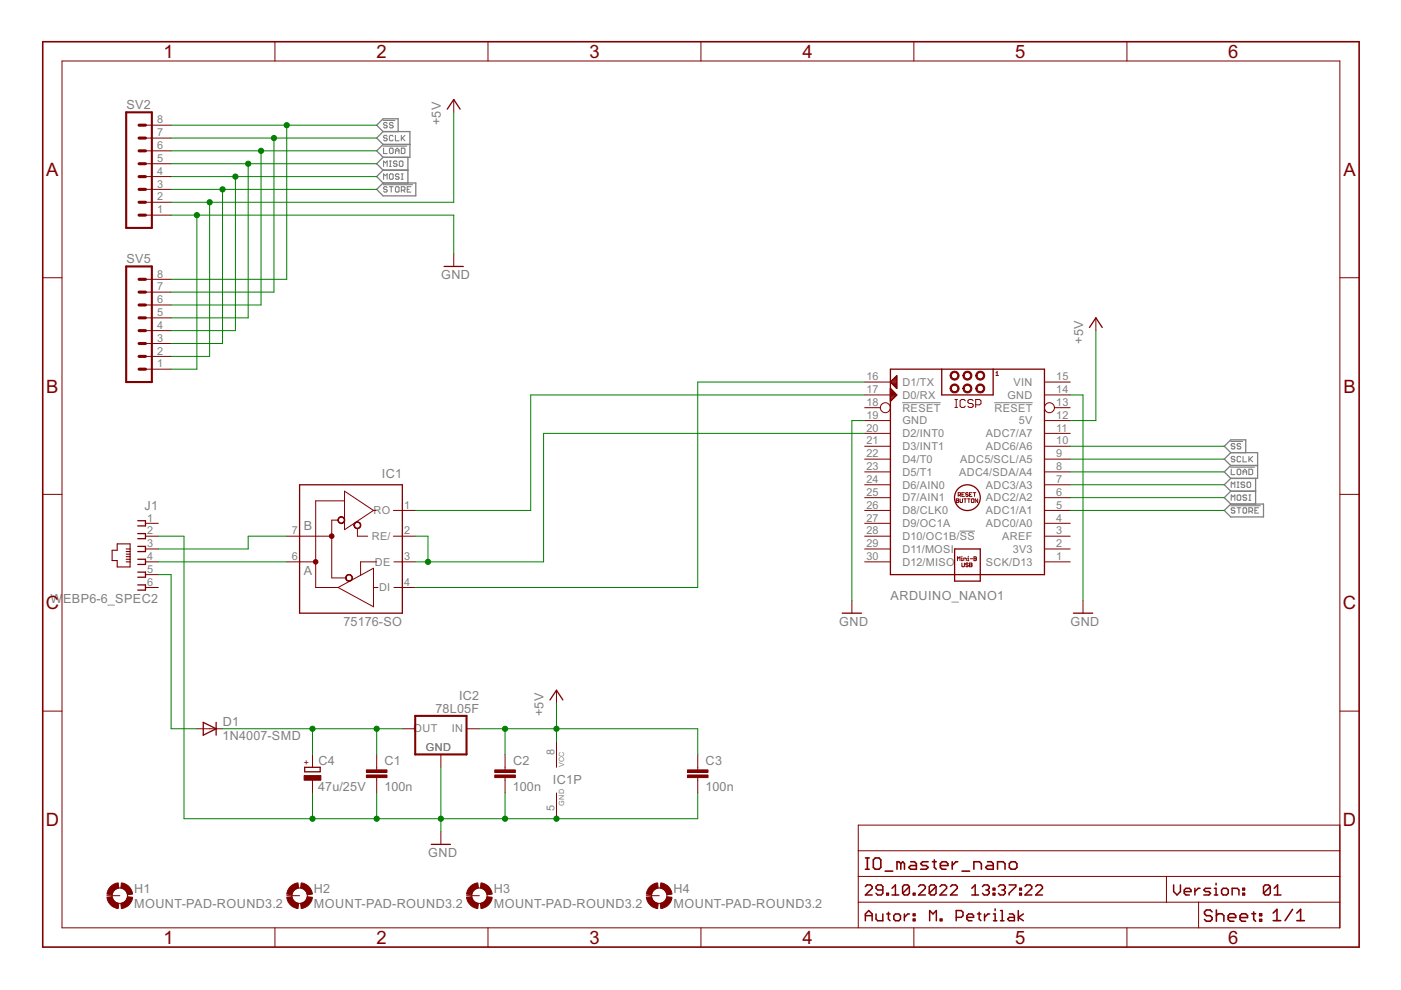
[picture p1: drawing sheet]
<svg xmlns="http://www.w3.org/2000/svg" width="297mm" height="210mm" viewBox="0 0 297 210" stroke-linecap="round" stroke-linejoin="round" font-family="sans-serif">
<path d="M191.3 85.4h8.1M210.8 85.4h8.1M203.5 112.6h3.2" fill="none" stroke="#808080" stroke-width=".21"/>
<g fill="none" stroke="#808080" stroke-width=".28">
<path d="M81.2 27.9l-1.3-1.4 1.3-1.3h3.2v2.7M81.2 27.9h5.7v5.5h-5.7M81.2 27.9l-1.3 1.4 1.3 1.3M81.2 30.6h5.7M81.2 36.1l-1.3 1.3 1.3 1.4M81.2 36.1h5.3M81.2 33.4l-1.3 1.3 1.3 1.4M81.2 30.6l-1.3 1.4 1.3 1.4M86.5 33.4v5.4M79.9 40.2l1.3-1.4h7v2.7h-7zM260.9 96l-1.3-1.4 1.3-1.3h3.2v2.7M260.9 96h5.7v5.4h-5.7"/>
<path d="M260.9 96l-1.3 1.3 1.3 1.4M260.9 98.7h5.7M260.9 98.7l-1.3 1.4 1.3 1.3M259.6 108.2l1.3-1.3h7v2.7h-7zM260.9 104.1l-1.3 1.4 1.3 1.4M260.9 104.1h5.3M260.9 101.4l-1.3 1.4 1.3 1.3M266.2 101.4v5.5"/>
</g>
<g fill="none" stroke="#808080" stroke-width=".23">
<path d="M81.2 39.2h6.3M81.2 25.5h2.5M81.2 31h5M81.3 31.4v1.2h.8M81.3 35.3v-1.2l.4 .4 .4-.4v1.2M81.3 38v-1.1l.4 .4 .4-.4v1.1M82.1 39.8l-.2-.2h-.4l-.2 .2 .2 .4h.4l.2 .1-.2 .4h-.4l-.2-.2M82.1 26.2l-.2-.2h-.4l-.2 .2 .2 .3h.4l.2 .2-.2 .4h-.4l-.2-.2M82.1 28.9l-.2-.2h-.4l-.2 .2 .2 .4h.4l.2 .2-.2 .3h-.4l-.2-.1M82.6 39.6h.8M82.6 35.3h.4M82.6 34.1h.4"/>
<path d="M82.8 31.4h.3l.3 .2v.8l-.3 .2h-.3l-.2-.2v-.8zM82.8 36.9h.3l.3 .2v.7l-.3 .2h-.3l-.2-.2v-.7zM82.8 34.1v1.2M83 39.6v1.1M83.4 26.2l-.3-.2h-.3l-.2 .4 .2 .1h.3l.3 .4-.3 .2h-.3l-.2-.2M83.4 28.9l-.3-.2h-.3l-.2 .2v.8l.2 .1h.3l.3-.1M83.8 28.7v1.1h.8M83.8 32.6v-.8l.4-.4 .4 .4v.8M83.8 32h.8M84 39.6h.4l.2 .2v.7l-.2 .2h-.4l-.2-.2v-.7zM84.2 34.3l-.2-.2h-.4l-.2 .2 .2 .4h.4l.2 .2-.2 .4h-.4l-.2-.2M84.6 37.1l-.2-.2h-.4l-.2 .4 .2 .1h.4l.2 .4-.2 .2h-.4l-.2-.2"/>
<path d="M84.7 34.3l.2-.2h.3l.2 .2v.8l-.2 .2h-.3l-.2-.2zM85.1 28.7v1.1M85.1 31.4h.6l.2 .2v.8l-.2 .2h-.6zM85.1 36.9h.4M85.1 38h.4M85.3 29.3l.6 .5M85.3 36.9v1.1M85.9 28.7l-.8 .8M87.1 39.6h-.8v1.1h.8M85.1 40.3h.6l.2-.1v-.4l-.2-.2h-.6v1.1M85.5 40.3l.4 .4M86.3 40.2h.4"/>
<path d="M260.9 93.6h2.5M260.9 99.1h5.1M261 99.5v1.1h.8M261.8 94.2l-.2-.2h-.4l-.2 .2 .2 .4h.4l.2 .2-.2 .4h-.4l-.2-.2M261.8 97l-.2-.2h-.4l-.2 .2 .2 .3h.4l.2 .2-.2 .4h-.4l-.2-.2M262.5 99.5h.4l.2 .2v.7l-.2 .2h-.4l-.2-.2v-.7zM263.1 94.2l-.2-.2h-.4l-.2 .2 .2 .4h.4l.2 .2-.2 .4h-.4l-.2-.2M263.1 97l-.2-.2h-.4l-.2 .2v.7l.2 .2h.4l.2-.2M263.5 96.8v1.1h.8M264.8 96.8v1.1M264.8 99.5h.6l.2 .2v.7l-.2 .2h-.6zM265 97.3l.6 .6"/>
<path d="M265.6 96.8l-.8 .7M260.9 107.2h6.3M261 103.4v-1.2l.4 .4 .4-.4v1.2M261 106.1v-1.2l.4 .4 .4-.4v1.2M261.8 107.8l-.2-.1h-.4l-.2 .1 .2 .4h.4l.2 .2-.2 .4h-.4l-.2-.2M262.3 107.7h.8M262.3 105.1l.2-.2h.4l.2 .2v.8l-.2 .2h-.4l-.2-.2zM262.3 103.4h.4M262.3 102.2h.4M262.5 102.2v1.2M262.7 107.7v1.1M263.5 100.6v-.7l.4-.4 .4 .4v.7"/>
<path d="M263.5 100.1h.8M263.7 107.7h.4l.2 .1v.8l-.2 .2h-.4l-.2-.2v-.8zM263.9 102.4l-.2-.2h-.4l-.2 .2 .2 .4h.4l.2 .2-.2 .4h-.4l-.2-.2M264.3 105.1l-.2-.2h-.4l-.2 .4 .2 .2h.4l.2 .4-.2 .2h-.4l-.2-.2M264.4 102.4l.2-.2h.4l.2 .2v.8l-.2 .2h-.4l-.2-.2zM264.8 108.4h.6l.2-.2v-.4l-.2-.1h-.6v1.1M264.8 104.9h.4M264.8 106.1h.4M265 104.9v1.2M265.2 108.4l.4 .4M266.1 108.2h.3M266.8 107.7h-.7v1.1h.7"/>
</g>
<g fill="none" stroke="#800000" stroke-width=".21">
<path d="M13.1 12.9h271v183.8h-271zM58.3 8.8v4.1M103.5 8.8v4.1M148.6 8.8v4.1M193.8 8.8v4.1M238.9 8.8v4.1M30.8 37.4h5.5M30.8 34.7h5.5M30.8 32h5.5M30.8 29.3h5.5M30.8 26.5h5.5M96.2 21.1v2.7"/>
<path d="M9.1 58.9h4M30.8 45.6h5.5M30.8 42.9h5.5M30.8 40.2h5.5M30.8 59.2h5.5M96.2 53.8v2.7M284.1 58.9h4.1M30.8 78.3h5.5M30.8 75.6h5.5M30.8 72.8h5.5M30.8 70.1h5.5M30.8 67.4h5.5"/>
<path d="M30.8 64.7h5.5M30.8 61.9h5.5M211.2 79.1l.2-.3v.8M211.2 79.6h.5M232.3 67.4v2.7M183.3 81h5.5M183.3 83.7h5.5M183.3 86.4h3.3M183.3 89.2h5.5M183.3 91.9h5.5M183.3 94.6h5.5M183.3 97.3h5.5"/>
<path d="M202.5 86.4h.5M202.5 84.7h.5M202.7 84.7v1.7M204.7 85l-.3-.3h-.6l-.2 .3v1.1l.2 .3h.6l.3-.3M206.3 85l-.2-.3h-.6l-.3 .3v.3l.3 .3h.6l.2 .2v.3l-.2 .3h-.6l-.3-.3M206.9 85.8h.8l.3-.2v-.6l-.3-.3h-.8v1.7M221.4 81h5.5M221.4 83.7h5.5M221.4 89.2h5.5M221.4 91.9h5.5M221.4 94.6h5.5M221.4 97.3h5.5"/>
<path d="M223.6 86.4h3.3M9.1 104.8h4M30.8 111h2.8M30.8 113.7h2.8M30.8 116.4h2.8M30.8 119.1h2.8M60.8 113.7h9.5M60.8 119.1h6.1M71.7 110.3h-1.4v12.2h3M73 106.2h-6.1v18.4h4.8M73 104.1l6.2 4.1-6.2 4.1zM75.8 112v1.7h2.2"/>
<path d="M79.2 108.2h.5M79.9 119.1h-3.4v2.9M83.4 108.2h4.6M83.4 113.7h4.6M83.5 119.1h4.5M183.3 100.1h5.5M183.3 102.8h5.5M183.3 105.5h5.5M183.3 108.2h5.5M183.3 111h5.5M183.3 113.7h5.5M183.3 116.4h5.5"/>
<path d="M183.3 119.1h5.5M202.8 105.8l.5 .1-.2 .3 .2 .2-.2 .2h-.3zM202.8 106.2h.3M203 118.9v-.8l.3 .2 .2-.2v.8M203.2 105l.5-.1-.2-.4h-.3v.7M203.4 105l.3 .2M203.6 105.8l.1 .8 .4-.2v-.6M203.8 118.3h.1v.6M203.8 118.9h.3M203.9 104.9h.3M203.9 117.9v.2M203.9 119.4v.6l.2 .2 .4-.2v-.6"/>
<path d="M204.3 118.9v-.6l.6 .2v.4M204.3 105.8h.6M204.5 104.5h-.6v.7h.6M204.6 105.8v.8M205.1 118.3h.2v.6M205.1 118.9h.3M205.1 105.8h.6M205.3 104.6l-.2-.1-.4 .1 .2 .3 .4 .1-.2 .2-.4-.1M205.3 119.5l-.2-.1-.4 .1 .6 .5-.2 .2-.4-.2M205.3 117.9v.2M205.4 105.8v.8M205.5 104.9h.3"/>
<path d="M205.5 119.4l.6 .1-.1 .7h-.5zM205.5 119.8h.5M205.7 118.5h.5M206 105.9l.1-.1 .4 .1-.1 .7-.4-.2zM206.1 104.5h-.6v.7h.6M206.4 104.5h.5M206.5 118.1l.5 .1-.1 .7h-.4zM206.5 118.5h.4M206.6 104.5v.7M207.3 105.8v.8l-.5-.8v.8M221.4 100.1h5.5M221.4 102.8h5.5"/>
<path d="M221.4 105.5h5.5M221.4 108.2h5.5M221.4 111h5.5M221.4 113.7h5.5M221.4 116.4h5.5M221.4 119.1h5.5M284.1 104.8h4.1M30.8 124.6h2.8M30.8 121.8h2.8M71.7 124.6l7.5-4.1v8.2zM79.2 124.6h.9M83.5 124.6h4.5"/>
<path d="M180.6 127.3v2.7M229.6 127.3v2.7M9.1 150.8h4M41.7 154.5h5.5M66.3 160v2.7M79.9 160v3.2M85.3 154.5h2.7M93.5 160v2.7M98.9 154.5h2.7M107.1 160v3.2M118 146.3v2.8M118 157.2v5.5"/>
<path d="M147.9 160v3.2M284.1 150.8h4.1M66.3 165.4v2.7M79.9 164.9v3.2M93.5 176.3v2.7M107.1 164.9v3.2M118 168.1v5.5M147.9 164.9v3.2M284.1 174.9h-102.1v21.8M22.7 189.9h2.7M58.3 196.7v4.1M60.8 189.9h2.7"/>
<path d="M98.9 189.9h2.7M103.5 196.7v4.1M137 189.9h2.8M148.6 196.7v4.1M182 191.3h102.1M182 185.8h102.1M182 180.4h102.1M193.8 196.7v4.1M238.9 196.7v4.1M247.3 185.8v5.5M254.1 191.3v5.4"/>
<circle cx="187.7" cy="86.4" r="1.06"/>
<circle cx="222.5" cy="86.4" r="1.06"/>
<circle cx="25.4" cy="189.9" r="1.63"/>
<circle cx="63.5" cy="189.9" r="1.63"/>
<circle cx="101.6" cy="189.9" r="1.63"/>
<circle cx="139.8" cy="189.9" r="1.63"/>
</g>
<g fill="none" stroke="#800000" stroke-width=".34">
<path d="M9.1 8.8h279.1v192h-279.1zM183.5 184.3h.8M183.5 181.9h.8M183.9 181.9v2.4M185.2 182.3l.4-.4h.8l.4 .4v1.6l-.4 .4h-.8l-.4-.4zM187.7 184.7h1.6M191 183.1l-.4-.4h-.4v1.6M191 183.1v1.2M191 183.1l.4-.4 .4 .4v1.2M193.1 182.7h.8l.4 .4v1.2h-1.2l-.4-.4 .4-.4h1.2M196.8 182.7h-1.2l-.4 .4 .4 .4h.8l.4 .4-.4 .4h-1.2M197.7 182.7h.8"/>
<path d="M198.1 182.3v1.6l.4 .4M199.4 183.5h1.6v-.4l-.4-.4h-.8l-.4 .4v.8l.4 .4h.8M201.9 182.7v1.6M203.1 182.7h-.4l-.8 .8M204 184.7h1.6M206.5 184.3v-1.6h1.2l.4 .4v1.2M209.4 182.7h.8l.4 .4v1.2h-1.2l-.4-.4 .4-.4h1.2M211.5 184.3v-1.6h1.2l.4 .4v1.2M214 183.1l.4-.4h.8l.4 .4v.8l-.4 .4h-.8l-.4-.4zM257 193.3l-.4-.4h-.8l-.4 .4v.4l.4 .4h.8l.4 .4v.4l-.4 .4h-.8l-.4-.4M257.9 192.9v2.4M257.9 194.1l.4-.4h.8l.4 .4v1.2"/>
<path d="M260.4 194.5h1.6v-.4l-.4-.4h-.8l-.4 .4v.8l.4 .4h.8M262.9 194.5h1.6v-.4l-.4-.4h-.8l-.4 .4v.8l.4 .4h.8M265.4 193.7h.8M265.8 193.3v1.6l.4 .4M267.1 193.7h.4v.4h-.4zM267.1 194.9h.4v.4h-.4zM269.9 193.6l.8-.8v2.4M269.9 195.2h1.6M274 192.8l-1.5 2.4M275 195.2h1.6M275 193.6l.8-.8v2.4"/>
</g>
<g fill="none" stroke="#800000" stroke-width=".32">
<path d="M183.5 188l.3-.4h.8l.3 .4v.3l-1.4 1.5h1.4M183.5 195.2v-1.4l.7-.7 .7 .7v1.4M183.5 194.1h1.4M185.7 193.8v1.1l.4 .3h1.1v-1.4M187.2 188.7h-1.1l-.4-.4v-.3l.4-.4h.7l.4 .4v1.4l-.4 .4h-.7l-.4-.4M188 189.4h.4v.4h-.4zM188 193.8h.7M188.4 193.4v1.5l.3 .3M189.1 189.8h1.5M189.1 188.3l.7-.7v2.2M189.5 194.1l.4-.3h.7l.3 .3v.8l-.3 .3h-.7l-.4-.3zM191.7 193.8v1.4"/>
<path d="M192.8 188v1.4l-.4 .4h-.7l-.3-.4M192.8 188l-.4-.4h-.7l-.3 .4v1.4M192.8 188l-1.4 1.4M192.8 193.8h-.3l-.8 .7M193.6 189.4h.4v.4h-.4zM193.6 193.8h.4v.3h-.4zM193.6 194.9h.4v.3h-.4zM194.8 188l.3-.4h.7l.4 .4v.3l-1.4 1.5h1.4M197.1 195.2v-2.1l.7 .7 .7-.7v2.1M198.5 188v1.4l-.4 .4h-.7l-.4-.4M198.5 188l-.4-.4h-.7l-.4 .4v1.4M198.5 188l-1.5 1.4"/>
<path d="M199.3 188l.3-.4h.7l.4 .4v.3l-1.4 1.5h1.4M199.3 194.9h.4v.3h-.4zM201.5 188l.4-.4h.7l.4 .4v.3l-1.5 1.5h1.5M202.7 194.5h1.1l.4-.4v-.7l-.4-.3h-1.1v2.1M205 194.5h1.4v-.4l-.3-.3h-.7l-.4 .3v.8l.4 .3h.7M206 189.8h1.5M206 188.3l.8-.7v2.2M207.2 193.8h.8M207.6 193.4v1.5l.4 .3M208.3 188l.4-.4h.7l.3 .4v.3l-.3 .4M208.7 193.8v1.4M209 188.7h.4"/>
<path d="M209.4 188.7l.3 .3v.4l-.3 .4h-.7l-.4-.4M209.8 193.8h-.3l-.8 .7M210.6 189.4h.3v.4h-.3zM210.6 188.3h.3v.4h-.3zM210.6 195.2h.7M210.6 193.8h.4v1.4M211 192.7v.4M211.7 188l.3-.4h.8l.3 .4v.3l-.3 .4M212.1 195.2h.8M212.1 193.1h.4v2.1M212.4 188.7h.4M212.8 188.7l.3 .3v.4l-.3 .4h-.8l-.3-.4"/>
<path d="M214 187.6h1.4v.4l-1.4 1.4v.4M214 193.8h.7l.4 .3v1.1h-1.1l-.4-.3 .4-.4h1.1M215.9 193.1v2.1M216.2 189.4h.4v.4h-.4zM216.2 188.3h.4v.4h-.4zM217 193.8l-1.1 .7 1.1 .7M217.3 188l.4-.4h.7l.4 .4v.3l-1.5 1.5h1.5M219.6 188l.3-.4h.8l.3 .4v.3l-1.4 1.5h1.4M248.8 187.6v1.4l.8 .8 .7-.8v-1.4M251.1 189h1.4v-.3l-.3-.4h-.8l-.3 .4v.7l.3 .4h.8M253.3 188.3v1.5M254.4 188.3h-.3l-.8 .7"/>
<path d="M256.7 188.3h-1.1l-.4 .4 .4 .3h.7l.4 .4-.4 .4h-1.1M257.5 189.8h.7M257.5 188.3h.3v1.5M257.8 187.3v.3M259.3 188.3h.8l.3 .4v.7l-.3 .4h-.8l-.3-.4v-.7zM261.2 189.8v-1.5h1.1l.4 .4v1.1M263.5 189.4h.4v.4h-.4zM263.5 188.3h.4v.4h-.4zM269.3 188v1.4l-.3 .4h-.8l-.3-.4M269.3 188l-.3-.4h-.8l-.3 .4v1.4M269.3 188l-1.4 1.4M270.2 189.8h1.4"/>
<path d="M270.2 188.3l.7-.7v2.2"/>
</g>
<g fill="none" stroke="#800000" stroke-width=".28">
<path d="M94.8 23.1l1.4-2 1.4 2M94.1 56.5h4.1M188.8 78.3h32.6v43.5h-32.6zM190 79.8h.1M190.1 79.7v2.7l-1.3-1.4zM199.7 78.3v5.4h10.9v-5.4M231 69.4l1.3-2 1.4 2M188.8 81h1.3M188.8 82.4l1.3 1.3-1.3 1.4M188.8 84.9h.2M188.8 84.6h.4M188.8 84.4h.7"/>
<path d="M188.8 84.1h.9M188.8 83.9h1.1M188.8 83.7h1.3M188.8 83.4h1M188.8 83.2h.8M188.8 83h.6M188.8 82.7h.3M188.8 82.5h.1M189 80.8h1.1M189 81.3h1.1M189.2 80.5h.9M189.3 81.5h.8"/>
<path d="M189.5 80.3h.6M189.5 81.7h.6M189.7 80.1h.4M189.8 82h.3M190 82.2h.1M29.2 110.4h1.6v1.1h-1.6M29.2 113.1h1.6v1.1h-1.6M29.2 115.8h1.6v1.1h-1.6M29.2 118.6h1.6v1.1h-1.6M63.5 102.8h21.8v27.2h-21.8zM202.4 116.4h5.4v6.8h-5.4zM29.2 121.3h1.6v1.1h-1.6"/>
<path d="M29.2 124h1.6v1.1h-1.6M178.6 130h4M227.6 130h4.1M43.1 153.2l2.7 1.3-2.7 1.4zM45.8 153.2v2.7M116.6 148.4l1.4-2.1 1.3 2.1M64.6 162.7h3.3v.9h-3.3zM91.4 179h4.1"/>
<circle cx="205.1" cy="105.5" r="2.73"/>
</g>
<g fill="#800000" stroke="#800000" stroke-width=".21">
<path d="M201.6 81.8a.96 .96 0 0 1 1.6 0 .96 .96 0 0 1-.5 1.5 .96 .96 0 0 1-1.3-.9h.3a.68 .68 0 0 1 1-.6 .68 .68 0 0 1 .1 1.1 .68 .68 0 0 1-1.1-.3v-.2h-.3z" fill-rule="evenodd"/>
<path d="M204.3 79.1a.95 .95 0 0 1 1.6 0 .95 .95 0 0 1-.5 1.5 .95 .95 0 0 1-1.2-.9h.2a.68 .68 0 0 1 .9-.7 .68 .68 0 0 1 .3 1.1 .68 .68 0 0 1-1.1-.3l-.1-.1h-.2z" fill-rule="evenodd"/>
<path d="M207.1 79.1a.95 .95 0 0 1 1.5 0 .95 .95 0 0 1-.5 1.5 .95 .95 0 0 1-1.2-.9h.3a.69 .69 0 0 1 .9-.6 .69 .69 0 0 1 .2 1.1 .69 .69 0 0 1-1.1-.4v-.1h-.3z" fill-rule="evenodd"/>
<path d="M201.6 79.1a.96 .96 0 0 1 1.6-.1 .96 .96 0 0 1-.5 1.5 .96 .96 0 0 1-1.3-.8h.3a.68 .68 0 0 1 1-.6 .68 .68 0 0 1 .1 1.1 .68 .68 0 0 1-1.1-.4v-.1h-.3z" fill-rule="evenodd"/>
<path d="M207.1 81.8a.95 .95 0 0 1 1.5 0 .95 .95 0 0 1-.5 1.5 .95 .95 0 0 1-1.2-.9h.3a.69 .69 0 0 1 1-.6 .69 .69 0 0 1 .1 1.1 .69 .69 0 0 1-1.1-.3v-.2h-.3z" fill-rule="evenodd"/>
<path d="M204.3 81.8a.95 .95 0 0 1 1.6 0 .95 .95 0 0 1-.5 1.5 .95 .95 0 0 1-1.2-.9h.2a.68 .68 0 0 1 1-.7 .68 .68 0 0 1 .2 1.1 .68 .68 0 0 1-1.1-.2l-.1-.2h-.2z" fill-rule="evenodd"/>
<path d="M75.2 110.9a.75 .75 0 0 1 1.2 .1 .75 .75 0 0 1-.4 1.1 .75 .75 0 0 1-1-.7h.2a.61 .61 0 0 1 .8-.6 .61 .61 0 0 1 .2 1 .61 .61 0 0 1-1-.2v-.2h-.2z" fill-rule="evenodd"/>
<path d="M71.8 109.8a.74 .74 0 0 1 1.2 0 .74 .74 0 0 1-.4 1.2 .74 .74 0 0 1-1-.7h.2a.61 .61 0 0 1 .8-.6 .61 .61 0 0 1 .2 1 .61 .61 0 0 1-1-.2l-.2-.2z" fill-rule="evenodd"/>
<path d="M73.4 122a.74 .74 0 0 1 1.2 .1 .74 .74 0 0 1-.4 1.1 .74 .74 0 0 1-.9-.7h.1a.61 .61 0 0 1 .8-.5 .61 .61 0 0 1 .2 1 .61 .61 0 0 1-1-.3l-.1-.2z" fill-rule="evenodd"/>
<path d="M69.9 113.4a.5 .5 0 0 1 .8-.1 .5 .5 0 0 1-.2 .8 .5 .5 0 0 1-.7-.4h.6h-.6z" fill-rule="evenodd"/>
<path d="M66.5 118.9a.49 .49 0 0 1 .8-.1 .49 .49 0 0 1-.2 .8 .49 .49 0 0 1-.7-.5h.6h-.6z" fill-rule="evenodd"/>
<path d="M25.7 187.2a2.67 2.67 0 0 1 2.4 2.4l-1.1 .1a1.63 1.63 0 0 0-1.4-1.4z" fill-rule="evenodd"/>
<path d="M23.3 188.1l.7-.5 1.1-.4 .1 1.1-1 .4-.5 1-1-.1 .1-.7z" fill-rule="evenodd"/>
<path d="M22.7 190.2l1-.1 .5 1 1 .5-.1 1a2.7 2.7 0 0 1-2.4-2.4z" fill-rule="evenodd"/>
<path d="M27 190.1l1.1 .1a2.71 2.71 0 0 1-2.4 2.4l-.1-1 .4-.1a1.61 1.61 0 0 0 1-1.4z" fill-rule="evenodd"/>
<path d="M63.9 187.2a2.67 2.67 0 0 1 2.3 2.4l-1 .1a1.63 1.63 0 0 0-1.5-1.4z" fill-rule="evenodd"/>
<path d="M61.4 188.1l.7-.5 1.1-.4 .1 1.1-.7 .2a1.59 1.59 0 0 0-.7 1.2l-1.1-.1 .2-.7z" fill-rule="evenodd"/>
<path d="M60.8 190.2l1.1-.1a1.63 1.63 0 0 0 1.4 1.5l-.1 1a2.7 2.7 0 0 1-2.4-2.4z" fill-rule="evenodd"/>
<path d="M65.2 190.1l1 .1a2.71 2.71 0 0 1-2.3 2.4l-.2-1 .4-.1a1.61 1.61 0 0 0 1.1-1.4z" fill-rule="evenodd"/>
<path d="M102 187.2a2.67 2.67 0 0 1 2.4 2.4l-1.1 .1a1.63 1.63 0 0 0-1.4-1.4z" fill-rule="evenodd"/>
<path d="M99.5 188.1l.7-.5 1.1-.4 .1 1.1-.3 .1a1.61 1.61 0 0 0-1.1 1.3l-1.1-.1 .2-.7z" fill-rule="evenodd"/>
<path d="M98.9 190.2l1.1-.1a1.63 1.63 0 0 0 1.4 1.5l-.1 1a2.7 2.7 0 0 1-2.4-2.4z" fill-rule="evenodd"/>
<path d="M103.3 190.1l1.1 .1a2.71 2.71 0 0 1-2.4 2.4l-.1-1 .3-.1a1.61 1.61 0 0 0 1.1-1.4z" fill-rule="evenodd"/>
<path d="M140.1 187.2a2.67 2.67 0 0 1 2.4 2.4l-1.1 .1a1.63 1.63 0 0 0-1.4-1.4z" fill-rule="evenodd"/>
<path d="M137.7 188.1l.6-.5 1.1-.4 .2 1.1-.4 .1a1.61 1.61 0 0 0-1.1 1.3l-1.1-.1 .2-.7z" fill-rule="evenodd"/>
<path d="M137 190.2l1.1-.1a1.63 1.63 0 0 0 1.5 1.5l-.2 1a2.7 2.7 0 0 1-2.4-2.4z" fill-rule="evenodd"/>
<path d="M141.4 190.1l1.1 .1a2.71 2.71 0 0 1-2.4 2.4l-.1-1 .3-.1a1.61 1.61 0 0 0 1.1-1.4z" fill-rule="evenodd"/>
</g>
<path d="M26.8 23.8h5.4v24.5h-5.4zM26.8 56.5h5.4v24.5h-5.4zM88 151.8h10.9v8.2h-10.9z" fill="none" stroke="#800000" stroke-width=".44"/>
<g fill="#800000" stroke="#800000" stroke-width=".21">
<path d="M77.7 164.3h4.3v.6h-4.3z"/>
<path d="M77.7 163.2h4.3v.6h-4.3z"/>
<path d="M104.9 164.3h4.4v.6h-4.4z"/>
<path d="M104.9 163.2h4.4v.6h-4.4z"/>
<path d="M145.8 164.3h4.3v.6h-4.3z"/>
<path d="M145.8 163.2h4.3v.6h-4.3z"/>
<path d="M64.5 164.4h3.5v1h-3.5z"/>
</g>
<path d="M24.8 115.3h2.8v4.9h-2.8v-1.3h-1v-2.2h1zM26.8 116.4h.8M26.8 116.9h.8M26.8 117.5h.8M26.8 118h.8M26.8 118.6h.8M26.8 119.1h.8" fill="none" stroke="#800000" stroke-width=".23"/>
<g fill="none" stroke="#800000" stroke-width=".66">
<path d="M29.5 34.7h1.3M29.5 37.4h1.3M29.5 26.5h1.3M29.5 29.3h1.3M29.5 32h1.3M29.5 40.2h1.3M29.5 42.9h1.3M29.5 45.6h1.3M29.5 59.2h1.3M29.5 72.8h1.3M29.5 75.6h1.3M29.5 78.3h1.3"/>
<path d="M29.5 67.4h1.3M29.5 70.1h1.3M29.5 61.9h1.3M29.5 64.7h1.3"/>
</g>
<g fill="none" stroke="#008000" stroke-width=".21">
<path d="M36.3 26.5h43.6M36.3 29.3h43.6M36.3 37.4h43.6M36.3 34.7h43.6M36.3 32h43.6M49.9 37.4v32.7h-13.6M52.6 34.7v32.7h-16.3M55.4 32v32.7h-19.1M58.1 29.3v32.6h-21.8M60.8 26.5v32.7h-24.5M96.2 23.8v19.1h-59.9M36.3 45.6h59.9v8.2"/>
<path d="M36.3 40.2h43.6M41.7 45.6v32.7h-5.4M44.4 42.9v32.7h-8.1M47.2 40.2v32.6h-10.9M232.3 70.1v19.1h-5.4M183.3 81h-35.4v43.6h-59.9M183.3 83.7h-70.8v24.5h-24.5M183.3 89.2h-2.7v38.1M183.3 91.9h-68v27.2h-27.3M226.9 83.7h2.7v43.6M226.9 94.6h32.7M226.9 97.3h32.7"/>
<path d="M33.6 113.7h5.4v59.9h108.9v-5.5M33.6 119.1h27.2M60.8 113.7h-8.2v2.7h-19M88 113.7h2.7v5.4M226.9 108.2h32.7M226.9 105.5h32.7M226.9 102.8h32.7M226.9 100.1h32.7M33.6 121.8h2.7v32.7h5.4M47.2 154.5h38.1M66.3 154.5v5.5M79.9 154.5v5.5"/>
<path d="M101.6 154.5h46.3v5.5M107.1 154.5v5.5M118 149.1v8.1M66.3 168.1v5.5M79.9 168.1v5.5M93.5 162.7v13.6M107.1 168.1v5.5"/>
</g>
<g fill="#008000" stroke="#008000" stroke-width=".21">
<circle cx="93.5" cy="173.6" r=".55"/>
<circle cx="79.9" cy="173.6" r=".55"/>
<circle cx="107.1" cy="173.6" r=".55"/>
<circle cx="66.3" cy="173.6" r=".55"/>
<circle cx="118" cy="173.6" r=".55"/>
<circle cx="41.7" cy="45.6" r=".55"/>
<circle cx="79.9" cy="154.5" r=".55"/>
<circle cx="66.3" cy="154.5" r=".55"/>
<circle cx="90.7" cy="119.1" r=".55"/>
<circle cx="107.1" cy="154.5" r=".55"/>
<circle cx="118" cy="154.5" r=".55"/>
<circle cx="44.4" cy="42.9" r=".55"/>
<circle cx="47.2" cy="40.2" r=".55"/>
<circle cx="60.8" cy="26.5" r=".55"/>
<circle cx="58.1" cy="29.3" r=".55"/>
<circle cx="49.9" cy="37.4" r=".55"/>
<circle cx="52.6" cy="34.7" r=".55"/>
<circle cx="55.4" cy="32" r=".55"/>
</g>
<g font-size="4.4" fill="#800000">
<text x="34.6" y="12.3">1</text>
<text x="79.8" y="12.3">2</text>
<text x="125" y="12.3">3</text>
<text x="170.1" y="12.3">4</text>
<text x="215.3" y="12.3">5</text>
<text x="260.4" y="12.3">6</text>
<text x="9.8" y="37.3">A</text>
<text x="284.8" y="37.3">A</text>
<text x="9.8" y="83.2">B</text>
<text x="284.8" y="83.2">B</text>
<text x="9.7" y="129.2">C</text>
<text x="284.7" y="129.2">C</text>
<text x="9.7" y="175.1">D</text>
<text x="284.7" y="175.1">D</text>
<text x="34.6" y="200.2">1</text>
<text x="79.8" y="200.2">2</text>
<text x="125" y="200.2">3</text>
<text x="170.1" y="200.2">4</text>
<text x="215.3" y="200.2">5</text>
<text x="260.4" y="200.2">6</text>
</g>
<g font-size="3" fill="#808080">
<text x="26.8" y="23">SV2</text>
<text x="93.5" y="26.5" transform="rotate(-90 93.5 26.5)">+5V</text>
<text x="26.8" y="55.7">SV5</text>
<text x="93.5" y="59.2">GND</text>
<text x="229.6" y="72.8" transform="rotate(-90 229.6 72.8)">+5V</text>
<text x="81" y="101.4">IC1</text>
<text x="30.7" y="108.2">J1</text>
<text x="64.4" y="112.3">B</text>
<text x="64.4" y="121.8">A</text>
<text x="10.7" y="127.8">W</text>
<text x="13.4" y="127.8">EBP6-6_SPEC2</text>
<text x="188.8" y="127.3">ARDUINO_NANO1</text>
<text x="72.8" y="132.7">75176-SO</text>
<text x="177.9" y="132.7">GND</text>
<text x="226.9" y="132.7">GND</text>
<text x="97.3" y="148.4">IC2</text>
<text x="47.2" y="154">D1</text>
<text x="92.3" y="151.1">78L05F</text>
<text x="115.3" y="151.8" transform="rotate(-90 115.3 151.8)">+5V</text>
<text x="47.2" y="157">1N4007-SMD</text>
<text x="67.5" y="167.6">47u/25V</text>
<text x="67.5" y="162.2">C4</text>
<text x="81.5" y="167.7">100n</text>
<text x="81.5" y="162.3">C1</text>
<text x="108.7" y="167.7">100n</text>
<text x="108.8" y="162.3">C2</text>
<text x="117.2" y="166.2">IC1P</text>
<text x="149.6" y="167.7">100n</text>
<text x="149.6" y="162.3">C3</text>
<text x="90.8" y="181.7">GND</text>
<text x="28.4" y="189.3">H1</text>
<text x="66.6" y="189.3">H2</text>
<text x="104.7" y="189.3">H3</text>
<text x="142.8" y="189.3">H4</text>
<text x="28.4" y="192.6">MOUNT-PAD-ROUND3.2</text>
<text x="66.6" y="192.6">MOUNT-PAD-ROUND3.2</text>
<text x="104.7" y="192.6">MOUNT-PAD-ROUND3.2</text>
<text x="142.8" y="192.6">MOUNT-PAD-ROUND3.2</text>
</g>
<g font-size="2.6" fill="#808080">
<text x="33.3" y="28.9">7</text>
<text x="33.3" y="26.2">8</text>
<text x="33.3" y="34.3">5</text>
<text x="33.3" y="31.6">6</text>
<text x="33.3" y="39.8">3</text>
<text x="33.3" y="37.1">4</text>
<text x="33.3" y="45.2">1</text>
<text x="33.3" y="42.5">2</text>
<text x="33.3" y="58.8">8</text>
<text x="33.3" y="64.3">6</text>
<text x="33.3" y="61.6">7</text>
<text x="33.3" y="69.7">4</text>
<text x="33.3" y="67">5</text>
<text x="33.3" y="77.9">1</text>
<text x="33.3" y="75.2">2</text>
<text x="33.3" y="72.5">3</text>
<text x="183.7" y="80.6">16</text>
<text x="183.7" y="83.3">17</text>
<text x="191.3" y="81.8">D1/TX</text>
<text x="214.9" y="81.8">VIN</text>
<text x="224" y="83.3">14</text>
<text x="224" y="80.6">15</text>
<text x="183.7" y="86.1">18</text>
<text x="183.7" y="88.8">19</text>
<text x="191.3" y="84.5">D0/RX</text>
<text x="191.3" y="87.3">RESET</text>
<text x="191.3" y="90">GND</text>
<text x="210.8" y="87.3">RESET</text>
<text x="213.6" y="84.5">GND</text>
<text x="216" y="90">5V</text>
<text x="224" y="88.8">12</text>
<text x="224" y="86.1">13</text>
<text x="183.7" y="91.5">20</text>
<text x="183.7" y="94.2">21</text>
<text x="191.3" y="92.7">D2/INT0</text>
<text x="191.3" y="95.4">D3/INT1</text>
<text x="209" y="95.4">ADC6/A6</text>
<text x="209" y="92.7">ADC7/A7</text>
<text x="224" y="94.2">10</text>
<text x="224" y="91.5">11</text>
<text x="183.7" y="97">22</text>
<text x="183.7" y="99.7">23</text>
<text x="191.3" y="98.2">D4/T0</text>
<text x="191.3" y="100.9">D5/T1</text>
<text x="203.3" y="100.9">ADC4/SDA/A4</text>
<text x="203.6" y="98.2">ADC5/SCL/A5</text>
<text x="224" y="99.7">8</text>
<text x="224" y="97">9</text>
<text x="85.7" y="107.8">1</text>
<text x="183.7" y="102.4">24</text>
<text x="183.7" y="105.1">25</text>
<text x="183.7" y="107.8">26</text>
<text x="191.3" y="103.6">D6/AIN0</text>
<text x="191.3" y="106.3">D7/AIN1</text>
<text x="209" y="106.3">ADC2/A2</text>
<text x="209" y="103.6">ADC3/A3</text>
<text x="224" y="107.8">5</text>
<text x="224" y="105.1">6</text>
<text x="224" y="102.4">7</text>
<text x="31.2" y="110.6">1</text>
<text x="31.2" y="113.3">2</text>
<text x="61.8" y="113.3">7</text>
<text x="79.2" y="109">RO</text>
<text x="85.7" y="113.3">2</text>
<text x="183.7" y="110.6">27</text>
<text x="183.7" y="113.3">28</text>
<text x="191.3" y="109">D8/CLK0</text>
<text x="191.3" y="111.8">D9/OC1A</text>
<text x="209" y="111.8">ADC0/A0</text>
<text x="209" y="109">ADC1/A1</text>
<text x="224" y="113.3">3</text>
<text x="224" y="110.6">4</text>
<text x="31.2" y="116">3</text>
<text x="31.2" y="118.7">4</text>
<text x="61.8" y="118.7">6</text>
<text x="78.8" y="114.5">RE/</text>
<text x="79.5" y="119.9">DE</text>
<text x="85.7" y="118.7">3</text>
<text x="183.7" y="116">29</text>
<text x="183.7" y="118.7">30</text>
<text x="191.3" y="114.5">D10/OC1B/SS</text>
<text x="191.3" y="117.2">D11/MOSI</text>
<text x="191.3" y="119.9">D12/MISO</text>
<text x="209" y="119.9">SCK/D13</text>
<text x="212.5" y="114.5">AREF</text>
<text x="214.7" y="117.2">3V3</text>
<text x="224" y="118.7">1</text>
<text x="224" y="116">2</text>
<text x="31.2" y="121.5">5</text>
<text x="31.2" y="124.2">6</text>
<text x="80.4" y="125.4">DI</text>
<text x="85.7" y="124.2">4</text>
<text x="87.7" y="155.2">OUT</text>
<text x="95.8" y="155.2">IN</text>
<text x="90.3" y="159.1">GND</text>
<text x="117.6" y="160.2" transform="rotate(-90 117.6 160.2)">8</text>
<text x="117.6" y="171.9" transform="rotate(-90 117.6 171.9)">5</text>
</g>
<text font-size="2.1" fill="#800000" x="65.6" y="162.3" transform="rotate(-90 65.6 162.3)">+</text>
<g font-size="1.7" fill="#808080">
<text x="119.6" y="162.7" transform="rotate(-90 119.6 162.7)">VCC</text>
<text x="119.6" y="170.8" transform="rotate(-90 119.6 170.8)">GND</text>
</g>
</svg>
